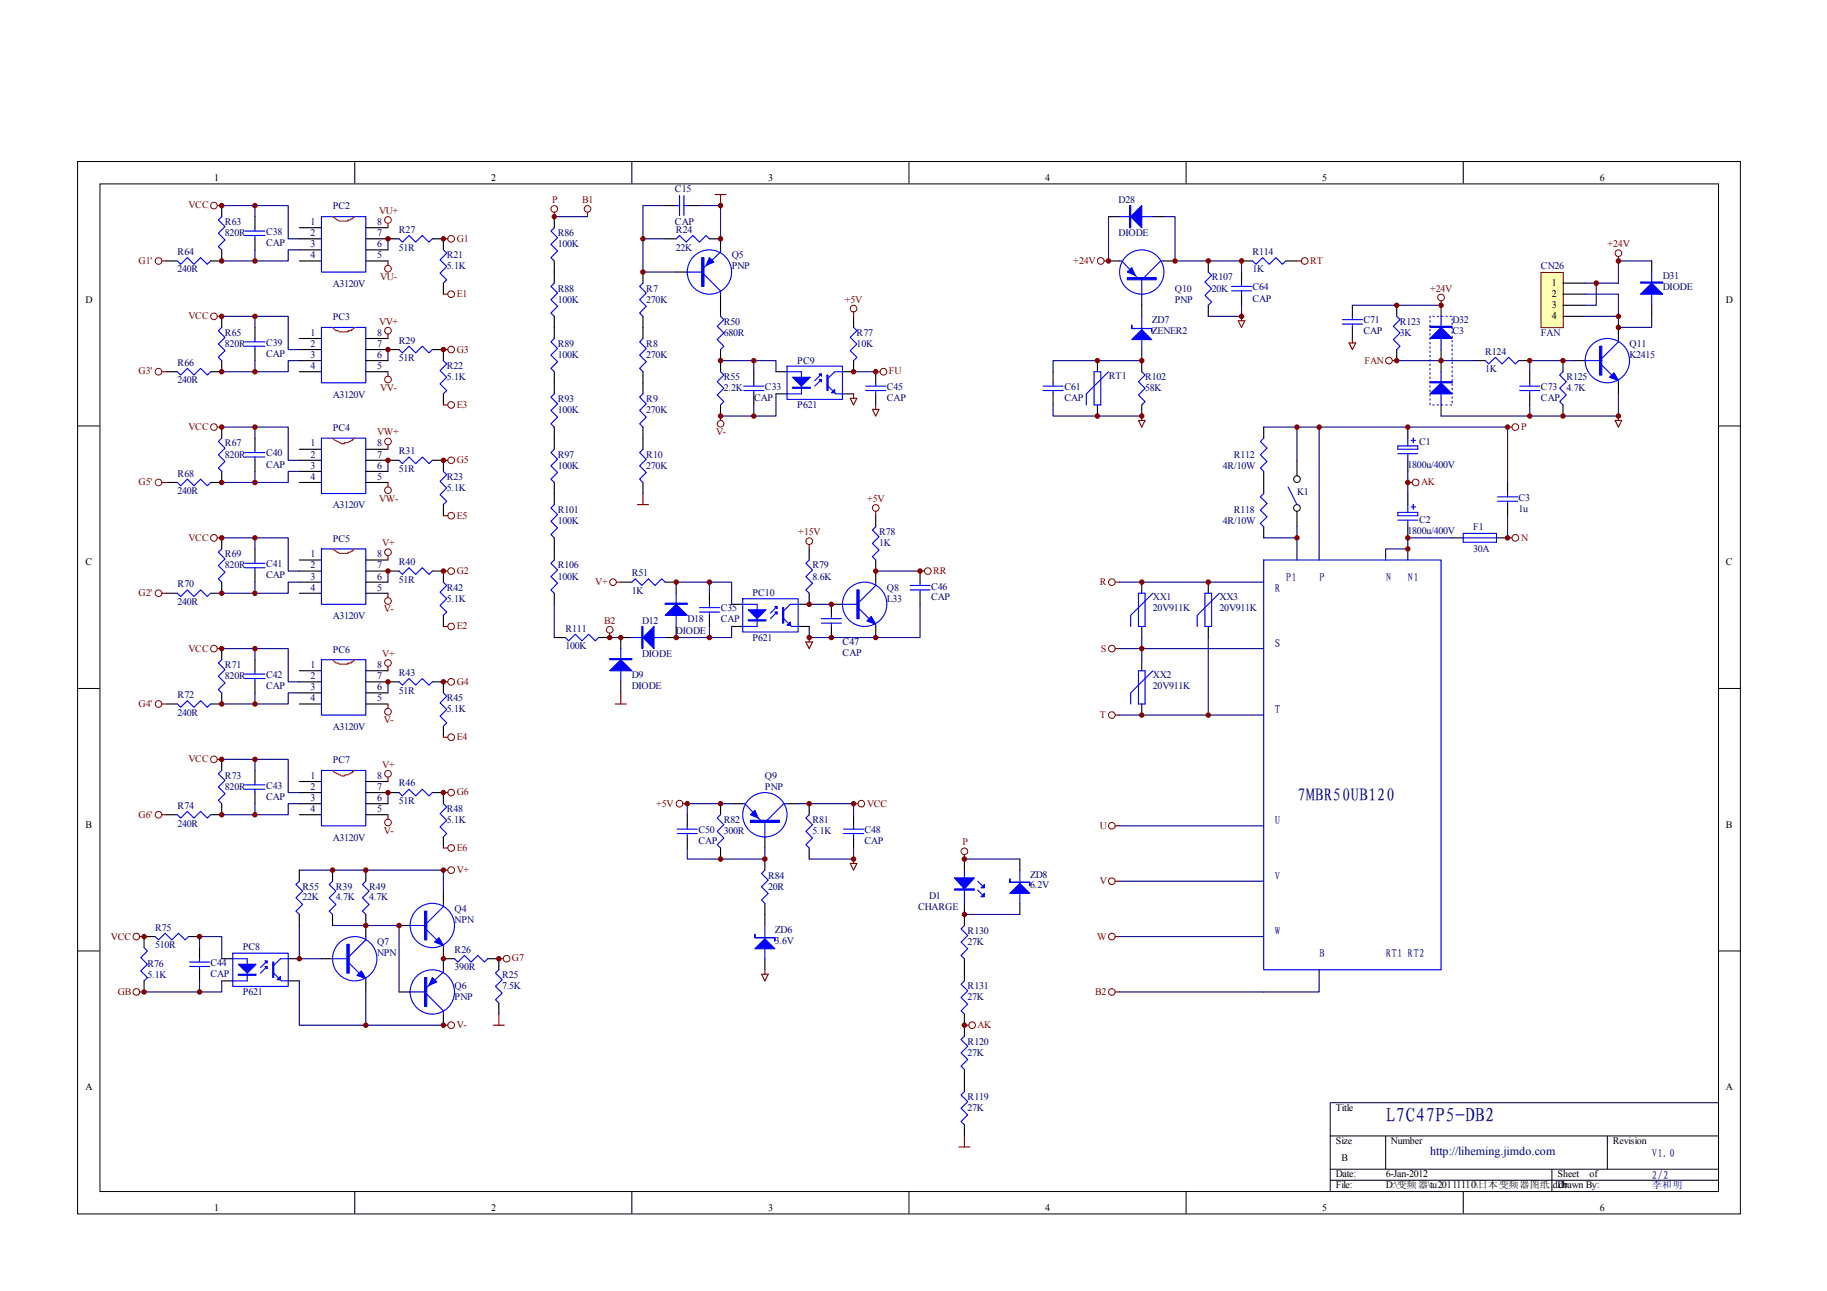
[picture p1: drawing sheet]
<svg xmlns="http://www.w3.org/2000/svg" width="297mm" height="210mm" viewBox="0 0 297 210" stroke-linecap="round" stroke-linejoin="round" font-family="sans-serif">
<g fill="none" stroke="#000" stroke-width=".16">
<path d="M12.6 26.3h270.4v171.1h-270.4zM16.3 29.9h263.1v163.8h-263.1zM57.7 26.2v3.6M102.7 26.2v3.6M147.8 26.2v3.6M192.8 26.2v3.6M237.9 26.2v3.6M12.6 69.3h3.6M279.3 69.3h3.7M12.6 111.9h3.6M279.3 111.9h3.7M12.6 154.6h3.6"/>
<path d="M279.3 154.6h3.7M279.3 179.3h-63v14.4M57.7 193.7v3.6M102.7 193.7v3.6M147.8 193.7v3.6M192.8 193.7v3.6M216.3 184.7h63M216.3 190.1h63M216.3 191.9h63M225.3 184.7v5.4M237.9 193.7v3.6M252.3 190.1v3.6"/>
<path d="M261.3 184.7v5.4"/>
</g>
<g fill="none" stroke="#00f" stroke-width=".18">
<path d="M36 35.2l-.5 .6 1.1 1-1.1 1.1 1.1 1.1-1.1 1.1 .5 .5M39.8 37.6h3.3M39.8 38.3h3.3M41.4 37v.6M41.4 38.3v.5M52.3 35.2h7.2v9h-7.2zM64.9 38.8l.5 .6 1.1-1.1 1.1 1.1 1.1-1.1 1 1.1 .6-.6M109.9 38.8l.6-.5 1.1 1.1 1-1.1 1.1 1.1 1.1-1.1 .5 .5M109.9 33.4h.6M110.5 31.8v3.2M111.2 33.4h.5M111.2 31.8v3.2"/>
<path d="M182 35.2h5.4M28.8 42.4l.6 .6 1.1-1.1 1 1.1 1.1-1.1 1.1 1.1 .5-.6M36 53.2l-.5 .6 1.1 1.1-1.1 1 1.1 1.1-1.1 1.1 .5 .5M39.8 55.6h3.3M39.8 56.3h3.3M41.4 55v.6M41.4 56.3v.5M52.3 53.2h7.2v9h-7.2zM64.9 56.8l.5 .6 1.1-1.1 1.1 1.1 1.1-1.1 1 1.1 .6-.6M72.1 40.6l.5 .6-1.1 1 1.1 1.1-1.1 1.1 1.1 1.1-.5 .5M72.1 58.6l.5 .6-1.1 1.1 1.1 1-1.1 1.1 1.1 1.1-.5 .5M104.5 46l-.5 .6 1.1 1-1.1 1.1 1.1 1.1-1.1 1.1 .5 .5"/>
<path d="M104.5 55l-.5 .6 1.1 1.1-1.1 1 1.1 1.1-1.1 1.1 .5 .5M111.6 44.2h2.5M114.4 44.6l2.7 2.7v.5M117.1 40.6v.4l-2.7 2.5M117.1 51.4l.6 .6-1.1 1.1 1.1 1-1.1 1.1 1.1 1.1-.6 .5M128 59.5h9v5.4h-9zM138.8 53.2l.5 .6-1.1 1.1 1.1 1-1.1 1.1 1.1 1.1-.5 .5M182 42.4h.4l2.5 2.7M185.6 45.5v2.5M185.6 51.4v5.4M189.2 42.4h-.5l-2.7 2.7M196.4 44.2l.6 .6-1.1 1.1 1.1 1-1.1 1.1 1.1 1.1-.6 .5"/>
<path d="M200.2 46.6h3.3M200.2 47.3h3.3M201.9 46v.6M201.9 47.3v.5M203.7 42.4l.5 .6 1.1-1.1 1.1 1.1 1-1.1 1.1 1.1 .6-.6M257.7 58.6h2.7M260.4 59.4l1.6 1.6M263.1 55v.6l-2.7 2.7M28.8 60.4l.6 .6 1.1-1.1 1 1.1 1.1-1.1 1.1 1.1 .5-.6M28.8 78.4l.6 .6 1.1-1.1 1 1.1 1.1-1.1 1.1 1.1 .5-.6M36 71.2l-.5 .6 1.1 1.1-1.1 1 1.1 1.1-1.1 1.1 .5 .5M39.8 73.6h3.3"/>
<path d="M39.8 74.3h3.3M41.4 73v.6M41.4 74.3v.5M52.3 71.2h7.2v9h-7.2zM64.9 74.8l.5 .6 1.1-1.1 1.1 1.1 1.1-1.1 1 1.1 .6-.6M72.1 76.6l.5 .6-1.1 1.1 1.1 1-1.1 1.1 1.1 1.1-.5 .5M104.5 64l-.5 .6 1.1 1.1-1.1 1 1.1 1.1-1.1 1.1 .5 .5M104.5 73l-.5 .6 1.1 1.1-1.1 1 1.1 1.1-1.1 1.1 .5 .5M117.1 60.4l.6 .6-1.1 1.1 1.1 1-1.1 1.1 1.1 1.1-.6 .5M120.9 62.8h3.3M120.9 63.5h3.3M122.6 62.2v.6"/>
<path d="M122.6 63.5v.5M128 60.4h2.3v3.6h-2.3M133.5 61.7l-1 1.1M133.5 60.8l-1 1.1M134.6 62.8l1.3 1.2h1.1M137 60.4h-1.3l-1.1 1.1M140.8 62.8h3.2M140.8 63.5h3.2M142.4 62.2v.6M142.4 63.5v.5M169.6 62.8h3.2M169.6 63.5h3.2"/>
<path d="M171.2 62.2v.6M171.2 63.5v.5M177.9 60.4h1.1v5.4h-1.1zM180.2 60.4l-3.6 3.6v1.8M185.6 60.4l.6 .6-1.1 1.1 1.1 1-1.1 1.1 1.1 1.1-.6 .5M263.1 61.9v.3M28.8 96.5l.6 .5 1.1-1.1 1 1.1 1.1-1.1 1.1 1.1 .5-.5M36 89.2l-.5 .6 1.1 1.1-1.1 1.1 1.1 1-1.1 1.1 .5 .6M39.8 91.6h3.3M39.8 92.3h3.3M41.4 91.1v.5M41.4 92.3v.6"/>
<path d="M52.3 89.2h7.2v9.1h-7.2zM64.9 92.9l.5 .5 1.1-1.1 1.1 1.1 1.1-1.1 1 1.1 .6-.5M72.1 94.7l.5 .5-1.1 1.1 1.1 1.1-1.1 1 1.1 1.1-.5 .6M102.7 94.7l.6-.6 1.1 1.1 1-1.1 1.1 1.1 1.1-1.1 .5 .6M109.9 96.5v5.4M113.7 98.8h3.3M113.7 99.5h3.3M115.3 98.3v.5M115.3 99.5v.6M120.8 97.4h9v5.4h-9zM120.8 98.3h2.3v3.6h-2.3M126.3 99.5l-1 1.1"/>
<path d="M126.3 98.6l-1 1.1M129.8 98.3h-1.3l-1.1 1M131.6 91.1l-.6 .5 1.1 1.1-1.1 1.1 1.1 1-1.1 1.1 .6 .6M137 98.3h2.7M139.7 99l1.6 1.6M142.4 85.6l-.6 .6 1.1 1.1-1.1 1 1.1 1.1-1.1 1.1 .6 .6M142.4 94.7v.5l-2.7 2.7M148 95.2h3.2M148 95.9h3.2M149.6 94.7v.5M149.6 95.9v.6M28.8 114.5l.6 .5 1.1-1.1 1 1.1 1.1-1.1 1.1 1.1 .5-.5"/>
<path d="M36 107.3l-.5 .5 1.1 1.1-1.1 1.1 1.1 1-1.1 1.1 .5 .6M39.8 109.6h3.3M39.8 110.3h3.3M41.4 109.1v.5M41.4 110.3v.6M52.3 107.3h7.2v9h-7.2zM64.9 110.9l.5 .5 1.1-1.1 1.1 1.1 1.1-1.1 1 1.1 .6-.5M72.1 112.7l.5 .5-1.1 1.1 1.1 1.1-1.1 1 1.1 1.1-.5 .6M100.9 105.5v5.4M102.7 103.7h5.4M127.4 100.6l1.3 1.3h1.1M133.5 100.6h3.3"/>
<path d="M133.5 101.3h3.3M135.2 100.1v.5M135.2 101.3v.6M142.4 101.5v.4M28.8 132.5l.6 .5 1.1-1.1 1 1.1 1.1-1.1 1.1 1.1 .5-.5M36 125.3l-.5 .5 1.1 1.1-1.1 1.1 1.1 1-1.1 1.1 .5 .6M39.8 127.6h3.3M39.8 128.3h3.3M41.4 127.1v.5M41.4 128.3v.6M52.3 125.3h7.2v9h-7.2zM64.9 128.9l.5 .5 1.1-1.1 1.1 1.1 1.1-1.1 1 1.1 .6-.5"/>
<path d="M72.1 130.7l.5 .5-1.1 1.1 1.1 1.1-1.1 1 1.1 1.1-.5 .6M110.1 134.8h3.3M110.1 135.5h3.3M111.7 134.3v.5M111.7 135.5v.6M117.1 132.5l-.5 .5 1.1 1.1-1.1 1.1 1.1 1.1-1.1 1 .5 .6M120.8 130.7h.3l2.5 2.7M124.4 133.7v2.6M128 130.7h-.6l-2.7 2.7M131.6 132.5l-.6 .5 1.1 1.1-1.1 1.1 1.1 1.1-1.1 1 .6 .6M137.1 134.8h3.3M137.1 135.5h3.3"/>
<path d="M138.8 134.3v.5M138.8 135.5v.6M23.4 154.1l.6 .5-1.1 1.1 1.1 1.1-1.1 1.1 1.1 1-.6 .6M25.2 152.3l.6 .5 1.1-1.1 1 1.1 1.1-1.1 1.1 1.1 .5-.5M30.8 156.4h3.3M30.8 157.1h3.3M32.4 155.9v.5M32.4 157.1v.6M37.8 155h9.1v5.4h-9.1zM37.8 155.9h2.4v3.6h-2.4M43.4 157.1l-1 1.1M43.4 156.2l-1 1.1"/>
<path d="M44.5 158.2l1.3 1.3h1.1M46.9 155.9h-1.3l-1.1 1.1M48.7 143.3l-.6 .5 1.1 1.1-1.1 1.1 1.1 1.1-1.1 1 .6 .6M54.1 143.3l-.6 .5 1.1 1.1-1.1 1.1 1.1 1.1-1.1 1 .6 .6M54.1 155.9h2.7M56.8 156.6l1.6 1.6M59.5 143.3l-.6 .5 1.1 1.1-1.1 1.1 1.1 1.1-1.1 1 .6 .6M59.5 152.3v.5l-2.7 2.7M59.5 159.1v.4M66.7 150.5h2.7M69.4 151.2l1.6 1.6M72.1 146.9v.5l-2.7 2.7"/>
<path d="M72.1 157.7v.3l-2.7 2.6M72.1 153.7v.4M73.9 155.9l.5 .5 1.1-1.1 1.1 1.1 1.1-1.1 1.1 1.1 .5-.5M81.1 157.7l-.5 .5 1 1.1-1 1.1 1 1.1-1 1 .5 .6M124.4 141.5l-.6 .5 1.1 1.1-1.1 1.1 1.1 1.1-1.1 1 .6 .6M124.4 150.5v5.4M156.8 159.5l-.5 .5 1 1.1-1 1.1 1 1.1-1 1 .5 .6M156.8 150.5l-.5 .5 1 1.1-1 1.1 1 1.1-1 1 .5 .6M156.8 141.5v5.4M159 144.7l.7 .7M159 143.3l.7 .7M165.8 141.5v5.4"/>
<path d="M66.5 161.3h2.5M69.4 161.6l2.7 2.7v.6"/>
<circle cx="115.3" cy="44.2" r="3.6"/>
<circle cx="185.6" cy="44.2" r="3.6"/>
<circle cx="261.3" cy="58.6" r="3.6"/>
<circle cx="140.6" cy="98.3" r="3.6"/>
<circle cx="124.4" cy="132.5" r="3.6"/>
<circle cx="57.7" cy="155.9" r="3.6"/>
<circle cx="70.3" cy="150.5" r="3.6"/>
<circle cx="70.3" cy="161.3" r="3.6"/>
</g>
<g fill="none" stroke="#000" stroke-width=".18">
<path d="M36 33.4v1.8M41.4 35.2v1.8M41.4 38.8v1.8M48.7 37h3.6M48.7 38.8h3.6M59.5 37h3.6M59.5 38.8h5.4M70.3 38.8h1.8v1.8M108.1 38.8h1.8M108.1 33.4h1.8M111.7 33.4h1.8M115.3 38.8h1.8v1.8"/>
<path d="M180.2 35.2h1.8M187.4 35.2h1.8M27 42.4h1.8M36 40.6v1.8h-1.8M36 51.4v1.8M36 58.6v1.8h-1.8M41.4 53.2v1.8M41.4 56.8v1.8M48.7 40.6h3.6M48.7 42.4h3.6M48.7 55h3.6M48.7 56.8h3.6"/>
<path d="M48.7 58.6h3.6M59.5 40.6h3.6M59.5 42.4h3.6M59.5 55h3.6M59.5 56.8h5.4M59.5 58.6h3.6M70.3 56.8h1.8v1.8M72.1 46v1.8M104.5 44.2v1.8M104.5 51.4v3.6M109.9 44.2h1.8M117.1 47.8v3.6"/>
<path d="M117.1 56.8v3.6M138.8 58.6v1.8h-1.8M138.8 51.4v1.8M178.4 58.6v1.8M180.2 42.4h1.8M185.6 47.8v3.6M185.6 56.8v3.6M189.2 42.4h1.8M196.4 42.4v1.8M196.4 49.6v1.8M201.9 42.4h1.8M201.9 44.2v1.8"/>
<path d="M201.9 47.8v1.8M209.1 42.4h1.8M255.9 58.6h1.8M263.1 53.2v1.8M27 60.4h1.8M27 78.4h1.8M36 69.4v1.8M36 76.6v1.8h-1.8M41.4 71.2v1.8M41.4 74.8v1.8M48.7 60.4h3.6M48.7 73h3.6"/>
<path d="M48.7 74.8h3.6M48.7 76.6h3.6M48.7 78.4h3.6M59.5 60.4h3.6M59.5 73h3.6M59.5 74.8h5.4M59.5 76.6h3.6M59.5 78.4h3.6M70.3 74.8h1.8v1.8M72.1 64v1.8M104.5 60.4v3.6M104.5 69.4v3.6"/>
<path d="M104.5 78.4v1.8M117.1 65.8v1.8M122.6 60.4v1.8M122.6 64v1.8M126.2 60.4h1.8M126.2 64h1.8M137 64h1.8M142.4 60.4v1.8M142.4 64v1.8M171.2 60.4v1.8M171.2 64v1.8M178.4 65.8v1.8"/>
<path d="M185.6 65.8v1.8M263.1 62.2v1.8M27 96.5h1.8M36 87.4v1.8M36 94.7v1.8h-1.8M41.4 89.2v1.9M41.4 92.9v1.8M48.7 91.1h3.6M48.7 92.9h3.6M48.7 94.7h3.6M48.7 96.5h3.6M59.5 91.1h3.6"/>
<path d="M59.5 92.9h5.4M59.5 94.7h3.6M59.5 96.5h3.6M70.3 92.9h1.8v1.8M72.1 82v1.8M100.9 94.7h1.8M108.1 94.7h1.8v1.8M115.3 96.5v1.8M118.9 98.3h1.9M131.6 96.5v1.8h-1.8M131.6 89.2v1.9M137 98.3h-1.8v1.8"/>
<path d="M142.4 83.8v1.8M142.4 91.1v3.6M149.6 92.9v1.8M149.6 96.5v1.8M27 114.5h1.8M36 105.5v1.8M36 112.7v1.8h-1.8M41.4 107.3v1.8M41.4 110.9v1.8M48.7 109.1h3.6M48.7 110.9h3.6M48.7 112.7h3.6"/>
<path d="M48.7 114.5h3.6M59.5 109.1h3.6M59.5 110.9h5.4M59.5 112.7h3.6M59.5 114.5h3.6M70.3 110.9h1.8v1.8M72.1 100.1v1.8M72.1 118.1v1.8M100.9 110.9v1.8M102.7 103.7h-1.8v1.8M109.9 101.9v1.8h-1.8M115.3 100.1v1.8"/>
<path d="M118.9 101.9h1.9M129.8 101.9h1.8M135.2 101.9v1.8M142.4 101.9v1.8M27 132.5h1.8M36 123.5v1.8M36 130.7v1.8h-1.8M41.4 125.3v1.8M41.4 128.9v1.8M48.7 127.1h3.6M48.7 128.9h3.6M48.7 130.7h3.6"/>
<path d="M48.7 132.5h3.6M59.5 127.1h3.6M59.5 128.9h5.4M59.5 130.7h3.6M59.5 132.5h3.6M70.3 128.9h1.8v1.8M72.1 136.1v1.8M111.7 132.5v1.8M111.7 136.1v1.8M117.1 130.7v1.8M117.1 137.9v1.8M118.9 130.7h1.9"/>
<path d="M124.4 136.1v1.8M124.4 139.7v1.8M128 130.7h1.8M131.6 130.7v1.8M131.6 137.9v1.8M138.8 132.5v1.8M138.8 136.1v1.8M156.8 139.7v1.8M165.8 139.7v1.8M23.4 159.5v1.8M25.2 152.3h-1.8v1.8M30.6 152.3h1.8"/>
<path d="M32.4 154.1v1.8M32.4 157.7v1.8M36 155.9h1.8M36 159.5h1.8M46.9 155.9h1.8M46.9 159.5h1.8M48.7 141.5v1.8M48.7 148.7v1.8M52.3 155.9h1.8M54.1 141.5v1.8M54.1 148.7v1.8M59.5 141.5v1.8"/>
<path d="M59.5 148.7v3.6M59.5 159.5v1.8M64.9 150.5h1.8M72.1 145.1v1.8M72.1 154.1v3.6M72.1 155.9h1.8M79.3 155.9h1.8v1.8M124.4 146.9v3.6M124.4 155.9v1.8M156.8 146.9v3.6M156.8 155.9v3.6M165.8 146.9v1.8"/>
<path d="M64.9 161.3h1.8M72.1 164.9v1.8M81.1 163.1v1.8M156.8 164.9v1.8"/>
</g>
<path d="M54.1 35.2l.5 .4a1.85 1.85 0 0 0 1.6 .3h.4v-.1h.3l.8-.6M54.1 53.2a2.07 2.07 0 0 0 1.6 .8h.9v-.2h.5v-.2h.2l.4-.4M54.1 71.2l.3 .4 .6 .2 .5 .3h.5v-.1h.6l.2-.2 .5-.2v-.2h.2v-.2h.2M54.1 89.2l.5 .4a1.85 1.85 0 0 0 1.6 .4h.4v-.2h.3l.4-.2v-.2h.2v-.2h.2M54.1 107.3a2.07 2.07 0 0 0 1.6 .7h.9v-.2h.5v-.2h.2l.4-.3M54.1 125.3l.3 .3 1.1 .6h.5v-.2h.6l.7-.4v-.2h.2v-.1h.2" fill="none" stroke="#f00" stroke-width=".18"/>
<g fill="none" stroke="#800000" stroke-width=".16">
<circle cx="34.8" cy="33.4" r=".54"/>
<circle cx="63.1" cy="35.8" r=".54"/>
<circle cx="73.4" cy="38.8" r=".54"/>
<circle cx="25.8" cy="42.4" r=".54"/>
<circle cx="34.8" cy="51.4" r=".54"/>
<circle cx="63.1" cy="53.8" r=".54"/>
<circle cx="63.1" cy="43.7" r=".54"/>
<circle cx="73.4" cy="56.8" r=".54"/>
<circle cx="73.4" cy="47.8" r=".54"/>
<circle cx="138.8" cy="50.2" r=".54"/>
<circle cx="179" cy="42.4" r=".54"/>
<circle cx="212.1" cy="42.4" r=".54"/>
<circle cx="25.8" cy="60.4" r=".54"/>
<circle cx="25.8" cy="78.4" r=".54"/>
<circle cx="34.8" cy="69.4" r=".54"/>
<circle cx="63.1" cy="71.8" r=".54"/>
<circle cx="63.1" cy="61.7" r=".54"/>
<circle cx="63.1" cy="79.7" r=".54"/>
<circle cx="73.4" cy="65.8" r=".54"/>
<circle cx="73.4" cy="74.8" r=".54"/>
<circle cx="117.1" cy="68.9" r=".54"/>
<circle cx="143.6" cy="60.4" r=".54"/>
<circle cx="25.8" cy="96.5" r=".54"/>
<circle cx="34.8" cy="87.4" r=".54"/>
<circle cx="63.1" cy="89.8" r=".54"/>
<circle cx="63.1" cy="97.7" r=".54"/>
<circle cx="73.4" cy="83.8" r=".54"/>
<circle cx="73.4" cy="92.9" r=".54"/>
<circle cx="99.7" cy="94.7" r=".54"/>
<circle cx="131.6" cy="88" r=".54"/>
<circle cx="142.4" cy="82.6" r=".54"/>
<circle cx="150.8" cy="92.9" r=".54"/>
<circle cx="25.8" cy="114.5" r=".54"/>
<circle cx="34.8" cy="105.5" r=".54"/>
<circle cx="63.1" cy="107.8" r=".54"/>
<circle cx="63.1" cy="115.7" r=".54"/>
<circle cx="73.4" cy="119.9" r=".54"/>
<circle cx="73.4" cy="110.9" r=".54"/>
<circle cx="73.4" cy="101.9" r=".54"/>
<circle cx="99.1" cy="102.4" r=".54"/>
<circle cx="25.8" cy="132.5" r=".54"/>
<circle cx="34.8" cy="123.5" r=".54"/>
<circle cx="63.1" cy="125.8" r=".54"/>
<circle cx="63.1" cy="133.7" r=".54"/>
<circle cx="73.4" cy="128.9" r=".54"/>
<circle cx="73.4" cy="137.9" r=".54"/>
<circle cx="110.5" cy="130.7" r=".54"/>
<circle cx="140" cy="130.7" r=".54"/>
<circle cx="156.8" cy="138.4" r=".54"/>
<circle cx="22.2" cy="152.3" r=".54"/>
<circle cx="73.4" cy="141.5" r=".54"/>
<circle cx="82.4" cy="155.9" r=".54"/>
<circle cx="22.2" cy="161.3" r=".54"/>
<circle cx="73.4" cy="166.7" r=".54"/>
</g>
<g fill="none" stroke="#800000" stroke-width=".18">
<path d="M35.3 33.4h.7M63.1 36.3v.7M72.1 38.8h.7M116.2 31.6h1.8M117.1 31.6v1.8M26.3 42.4h.7M35.3 51.4h.7M63.1 42.4v.8M63.1 54.3v.7M72.1 47.8h.7M72.1 56.8h.7M138.8 50.7v.7"/>
<path d="M179.5 42.4h.7M210.9 42.4h.7M26.3 60.4h.7M26.3 78.4h.7M35.3 69.4h.7M63.1 60.4v.8M63.1 72.3v.7M63.1 78.4v.8M72.1 65.8h.7M72.1 74.8h.7M117.1 67.6v.8M138.2 64.8h1.1l-.5 1z"/>
<path d="M138.8 64v.8M141.8 66.6h1.1l-.5 1zM142.4 60.4h.7M142.4 65.8v.8M26.3 96.5h.7M35.3 87.4h.7M63.1 90.3v.8M63.1 96.5v.7M72.1 83.8h.7M72.1 92.9h.7M100.2 94.7h.7M103.6 82h1.8"/>
<path d="M104.5 80.2v1.8M131.6 88.5v.7M142.4 83.1v.7M149.6 92.9h.7M26.3 114.5h.7M35.3 105.5h.7M63.1 108.3v.8M63.1 114.5v.7M72.1 101.9h.7M72.1 110.9h.7M72.1 119.9h.7M99.1 102.9v.8"/>
<path d="M100 114.5h1.8M100.9 112.7v1.8M131 104.4h1.1l-.5 1.1zM131.6 103.7v.7M26.3 132.5h.7M35.3 123.5h.7M63.1 126.3v.8M63.1 132.5v.7M72.1 128.9h.7M72.1 137.9h.7M111 130.7h.7M138.8 139.7v.7"/>
<path d="M138.8 130.7h.7M156.8 139v.7M22.7 152.3h.7M72.1 141.5h.7M81.1 155.9h.7M123.8 158.4h1.1l-.5 1.1zM124.4 157.7v.7M138.2 140.4h1.1l-.5 1.1zM22.7 161.3h.7M72.1 166.7h.7M80.2 166.7h1.8M81.1 164.9v1.8"/>
<path d="M155.9 186.5h1.8M156.8 184.7v1.8"/>
</g>
<g fill="none" stroke="#000080" stroke-width=".18">
<path d="M36 33.4h10.9v5.4h1.8M41.4 33.4v1.8M63.1 38.8v1.8M108.1 38.8h-3.6v5.4h5.4M108.1 33.4h-3.6v5.4M113.5 33.4h3.6v5.4M180.2 35.2v7.2M189.2 35.2h1.8v7.2h10.9v1.8M36 51.4h10.9v5.4h1.8M41.4 40.6v1.8M41.4 51.4v1.8M41.4 58.6v1.8"/>
<path d="M48.7 40.6h-1.8v1.8h-10.9M48.7 58.6h-1.8v1.8h-10.9M63.1 56.8v1.8M117.1 58.6h9.1v1.8M122.6 58.6v1.8M185.6 58.6h-14.4v1.8M201.9 49.6v1.8h-5.5M36 69.4h10.9v5.4h1.8M41.4 69.4v1.8M41.4 76.6v1.8M48.7 76.6h-1.8v1.8h-10.9M63.1 74.8v1.8"/>
<path d="M122.6 65.8v1.8M126.2 64v3.6h-9.1M138.8 60.4h3.6M171.2 65.8v1.8h14.4M36 87.4h10.9v5.5h1.8M41.4 87.4v1.8M41.4 94.7v1.8M48.7 94.7h-1.8v1.8h-10.9M63.1 92.9v1.8M109.9 94.7h9v3.6M115.3 94.7v1.8M131.6 98.3h3.6"/>
<path d="M142.4 92.9h7.2M149.6 98.3v5.4h-18v-1.8M36 105.5h10.9v5.4h1.8M41.4 105.5v1.8M41.4 112.7v1.8M48.7 112.7h-1.8v1.8h-10.9M63.1 110.9v1.8M115.3 101.9v1.8M118.9 101.9v1.8h-9M36 123.5h10.9v5.4h1.8M41.4 123.5v1.8M41.4 130.7v1.8"/>
<path d="M48.7 130.7h-1.8v1.8h-10.9M63.1 128.9v1.8M111.7 137.9v1.8h12.7v-1.8M118.9 130.7h-7.2v1.8M129.8 130.7h9v1.8M138.8 137.9v1.8h-7.2M156.8 139.7h9M32.4 154.1v-1.8h3.6v3.6M32.4 159.5v1.8M36 159.5v1.8h-12.6M48.7 159.5v7.2h23.4M48.7 150.5v5.4h3.6"/>
<path d="M48.7 141.5h23.4v3.6M54.1 150.5h10.8v10.8M156.8 148.7h9M59.5 161.3v5.4"/>
</g>
<g fill="#800000" stroke="#800000" stroke-width=".16">
<circle cx="36" cy="33.4" r=".36"/>
<circle cx="36" cy="42.4" r=".36"/>
<circle cx="41.4" cy="42.4" r=".36"/>
<circle cx="41.4" cy="33.4" r=".36"/>
<circle cx="72.1" cy="38.8" r=".36"/>
<circle cx="63.1" cy="38.8" r=".36"/>
<circle cx="63.1" cy="56.8" r=".36"/>
<circle cx="36" cy="60.4" r=".36"/>
<circle cx="36" cy="51.4" r=".36"/>
<circle cx="41.4" cy="60.4" r=".36"/>
<circle cx="41.4" cy="51.4" r=".36"/>
<circle cx="63.1" cy="74.8" r=".36"/>
<circle cx="36" cy="78.4" r=".36"/>
<circle cx="36" cy="69.4" r=".36"/>
<circle cx="41.4" cy="78.4" r=".36"/>
<circle cx="41.4" cy="69.4" r=".36"/>
<circle cx="63.1" cy="92.9" r=".36"/>
<circle cx="36" cy="96.5" r=".36"/>
<circle cx="36" cy="87.4" r=".36"/>
<circle cx="41.4" cy="96.5" r=".36"/>
<circle cx="41.4" cy="87.4" r=".36"/>
<circle cx="63.1" cy="110.9" r=".36"/>
<circle cx="36" cy="114.5" r=".36"/>
<circle cx="36" cy="105.5" r=".36"/>
<circle cx="41.4" cy="114.5" r=".36"/>
<circle cx="41.4" cy="105.5" r=".36"/>
<circle cx="63.1" cy="128.9" r=".36"/>
<circle cx="36" cy="132.5" r=".36"/>
<circle cx="36" cy="123.5" r=".36"/>
<circle cx="41.4" cy="132.5" r=".36"/>
<circle cx="41.4" cy="123.5" r=".36"/>
<circle cx="32.4" cy="161.3" r=".36"/>
<circle cx="72.1" cy="166.7" r=".36"/>
<circle cx="59.5" cy="166.7" r=".36"/>
<circle cx="64.9" cy="150.5" r=".36"/>
<circle cx="72.1" cy="141.5" r=".36"/>
<circle cx="48.7" cy="155.9" r=".36"/>
<circle cx="23.4" cy="161.3" r=".36"/>
<circle cx="32.4" cy="152.3" r=".36"/>
<circle cx="23.4" cy="152.3" r=".36"/>
<circle cx="54.1" cy="141.5" r=".36"/>
<circle cx="59.5" cy="150.5" r=".36"/>
<circle cx="59.5" cy="141.5" r=".36"/>
<circle cx="72.1" cy="155.9" r=".36"/>
<circle cx="81.1" cy="155.9" r=".36"/>
<circle cx="72.1" cy="56.8" r=".36"/>
<circle cx="72.1" cy="74.8" r=".36"/>
<circle cx="72.1" cy="92.9" r=".36"/>
<circle cx="72.1" cy="110.9" r=".36"/>
<circle cx="72.1" cy="128.9" r=".36"/>
<circle cx="104.5" cy="44.2" r=".36"/>
<circle cx="104.5" cy="38.8" r=".36"/>
<circle cx="117.1" cy="38.8" r=".36"/>
<circle cx="117.1" cy="58.6" r=".36"/>
<circle cx="122.6" cy="67.6" r=".36"/>
<circle cx="122.6" cy="58.6" r=".36"/>
<circle cx="117.1" cy="33.4" r=".36"/>
<circle cx="142.4" cy="60.4" r=".36"/>
<circle cx="117.1" cy="67.6" r=".36"/>
<circle cx="109.9" cy="94.6" r=".36"/>
<circle cx="109.9" cy="103.7" r=".36"/>
<circle cx="115.3" cy="103.7" r=".36"/>
<circle cx="115.3" cy="94.7" r=".36"/>
<circle cx="135.2" cy="98.3" r=".36"/>
<circle cx="149.6" cy="92.9" r=".36"/>
<circle cx="131.6" cy="103.7" r=".36"/>
<circle cx="142.4" cy="103.7" r=".36"/>
<circle cx="135.2" cy="103.7" r=".36"/>
<circle cx="111.7" cy="130.7" r=".36"/>
<circle cx="138.8" cy="130.7" r=".36"/>
<circle cx="138.8" cy="139.7" r=".36"/>
<circle cx="178.4" cy="58.6" r=".36"/>
<circle cx="178.4" cy="67.6" r=".36"/>
<circle cx="180.2" cy="42.4" r=".36"/>
<circle cx="191" cy="42.4" r=".36"/>
</g>
<g fill="#00f" stroke="#00f" stroke-width=".18">
<path d="M38.7 156.8h2.9l-1.4 1.4z"/>
<path d="M43.1 156.2h.3v.4z"/>
<path d="M43.1 157.1h.3v.4z"/>
<path d="M45.1 159.3l.5-.5v.5z"/>
<path d="M58 158.6l.8-.7 .7 1.2z"/>
<path d="M70.6 153.2l.8-.7 .7 1.2z"/>
<path d="M70.3 158.9l.7 .8-1.3 .5z"/>
<path d="M115.3 41.9l.8 .7-1.3 .6z"/>
<path d="M128.9 61.3h2.8l-1.4 1.5z"/>
<path d="M133.2 60.8h.3v.4z"/>
<path d="M133.2 61.7h.3v.4z"/>
<path d="M135.7 63.3v.6h-.5z"/>
<path d="M121.7 99.2h2.8l-1.4 1.4z"/>
<path d="M126 98.6h.3v.4z"/>
<path d="M126 99.5h.3v.4z"/>
<path d="M128.5 101.1v.6h-.5z"/>
<path d="M140.9 101l.8-.8 .7 1.3z"/>
<path d="M104.5 103.7l1.8-1.8v3.6z"/>
<path d="M99.1 109.1l1.8-1.8 1.8 1.8z"/>
<path d="M108.1 100.1l1.8-1.8 1.8 1.8z"/>
<path d="M122 132.5l.7-.7 .6 1.2z"/>
<path d="M124.4 152.6l1.6 1.7h-3.3z"/>
<path d="M164.2 145.3l1.6-1.7 1.6 1.7z"/>
<path d="M155.2 142.7h3.2l-1.6 1.8z"/>
<path d="M159.5 145.8l.5-.5v.5z"/>
<path d="M159.5 144.4l.5-.6v.6z"/>
<path d="M184 43.5l.6 1.3-1.3-.6z"/>
<path d="M184 55.2l1.6-1.6 1.7 1.6z"/>
<path d="M183.8 35.2l1.8-1.8v3.6z"/>
<path d="M261.7 61.3l.7-.7 .7 1.3z"/>
<path d="M38.7 158.4h2.9v.2h-2.9z" fill-rule="evenodd"/>
<path d="M44.3 156.4h.2v2.5h-.2z" fill-rule="evenodd"/>
<path d="M56.4 153.5h.4v4.7h-.4z" fill-rule="evenodd"/>
<path d="M69 148.1h.4v4.7h-.4z" fill-rule="evenodd"/>
<path d="M69 158.9h.4v4.7h-.4z" fill-rule="evenodd"/>
<path d="M114.1 41.9h.3v4.7h-.3z" fill-rule="evenodd"/>
<path d="M128.9 63h2.8v.1h-2.8z" fill-rule="evenodd"/>
<path d="M134.4 61h.2v2.5h-.2z" fill-rule="evenodd"/>
<path d="M121.7 100.8h2.8v.2h-2.8z" fill-rule="evenodd"/>
<path d="M127.2 98.8h.2v2.5h-.2z" fill-rule="evenodd"/>
<path d="M139.3 95.9h.4v4.7h-.4z" fill-rule="evenodd"/>
<path d="M104.4 101.9h.1v3.6h-.1z" fill-rule="evenodd"/>
<path d="M99.1 107.1h3.6v.2h-3.6z" fill-rule="evenodd"/>
<path d="M108.1 98.1h3.6v.2h-3.6z" fill-rule="evenodd"/>
<path d="M122 133.4h4.7v.3h-4.7z" fill-rule="evenodd"/>
<path d="M122.7 151.9v.6h3.3v.5v-.5h-3.3z" fill-rule="evenodd"/>
<path d="M164.2 142.9v.6h3.2v.5v-.5h-3.2z" fill-rule="evenodd"/>
<path d="M155.2 144.5h3.2v.2h-3.2z" fill-rule="evenodd"/>
<path d="M183.3 45.1h4.7v.4h-4.7z" fill-rule="evenodd"/>
<path d="M184 52.9v.5h3.3v.6v-.6h-3.3z" fill-rule="evenodd"/>
<path d="M183.6 33.4h.2v3.6h-.2z" fill-rule="evenodd"/>
<path d="M260.1 56.3h.3v4.7h-.3z" fill-rule="evenodd"/>
</g>
<path d="M250.6 44.4h3.6v8.9h-3.6z" fill="#ffffb0"/>
<g fill="none" stroke="#800000" stroke-width=".16">
<path d="M250.5 44.3h3.7v9h-3.7z"/>
<circle cx="90.1" cy="34" r=".54"/>
<circle cx="95.5" cy="34" r=".54"/>
<circle cx="225.8" cy="58.6" r=".54"/>
<circle cx="234.3" cy="48.4" r=".54"/>
<circle cx="263.1" cy="41.2" r=".54"/>
<circle cx="230.1" cy="78.4" r=".54"/>
<circle cx="246.4" cy="69.4" r=".54"/>
<circle cx="180.8" cy="94.6" r=".54"/>
<circle cx="246.4" cy="87.4" r=".54"/>
<circle cx="180.8" cy="105.5" r=".54"/>
<circle cx="180.8" cy="116.3" r=".54"/>
<circle cx="180.8" cy="134.3" r=".54"/>
<circle cx="180.8" cy="143.3" r=".54"/>
<circle cx="180.8" cy="152.3" r=".54"/>
<circle cx="158.1" cy="166.7" r=".54"/>
<circle cx="180.8" cy="161.3" r=".54"/>
</g>
<g fill="none" stroke="#000" stroke-width=".18">
<path d="M90.1 35.2v1.8M90.1 42.4v3.6M90.1 51.4v3.6M219.9 49.6v1.8M219.9 53.2v1.8M227.1 49.6v1.8M227.1 56.8v1.8M234.3 49.6v1.8M234.3 56.8v3.6M239.7 58.6h1.8M246.9 58.6h1.8M254.1 46h3.6"/>
<path d="M254.1 47.8h3.6M254.1 49.6h3.6M254.1 51.4h3.6M254.1 58.6v1.8M268.5 42.4v1.8M268.5 49.6v1.8M90.1 60.4v3.6M90.1 69.4v3.6M90.1 78.4v3.6M205.5 69.4v1.8M205.5 76.6v3.6M210.9 74.8v2.6"/>
<path d="M228.9 69.4v1.8M228.9 74.8v1.8M234.3 65.8v1.8M245.1 78.4v1.8M248.7 60.4v1.8M248.7 64v1.8M254.1 65.8v1.8M90.1 87.4v3.7M90.1 96.5v1.8M185.6 94.7v1.8M196.4 94.7v1.8M205.5 85.6v1.8"/>
<path d="M210.9 83.1v2.5M228.9 80.2v1.8M228.9 85.6v1.8M236.1 87.4h1.8M243.3 87.4h1.8M245.1 82v1.8M90.1 103.7h1.8M97.3 103.7h1.8M185.6 101.9v1.8M185.6 107.3v1.8M185.6 114.5v1.8M196.4 101.9v1.8"/>
<path d="M156.8 166.7v1.8M156.8 173.9v3.6M156.8 182.9v1.8"/>
</g>
<g fill="none" stroke="#00f" stroke-width=".18">
<path d="M90.1 37l-.5 .6 1.1 1-1.1 1.1 1.1 1.1-1.1 1.1 .5 .5M90.1 46l-.5 .6 1.1 1-1.1 1.1 1.1 1.1-1.1 1.1 .5 .5M90.1 55l-.5 .6 1.1 1.1-1.1 1 1.1 1.1-1.1 1.1 .5 .5M218.2 52h3.3M218.2 52.7h3.3M219.9 51.4v.6M219.9 52.7v.5M227.1 51.4l.5 .6-1.1 1.1 1.1 1-1.1 1.1 1.1 1.1-.5 .5M234.3 51.4v5.4M241.5 58.6l.5 .6 1.1-1.1 1.1 1.1 1.1-1.1 1.1 1.1 .5-.6M268.5 44.2v5.4M90.1 64l-.5 .6 1.1 1.1-1.1 1 1.1 1.1-1.1 1.1 .5 .5"/>
<path d="M90.1 73l-.5 .6 1.1 1.1-1.1 1 1.1 1.1-1.1 1.1 .5 .5M205.5 71.2l-.6 .6 1.1 1.1-1.1 1 1.1 1.1-1.1 1.1 .6 .5M209.4 79.2l1.5 2.8M227.3 72.5h3.2v.5h-3.2zM227.3 73.8h3.2M228.9 71.2v1.3M228.9 73.8v1M229.4 71.6h.7M229.8 71.2v.8M234.3 60.4v5.4M247.1 62.8h3.2M247.1 63.5h3.2"/>
<path d="M248.7 62.2v.6M248.7 63.5v.5M254.1 60.4l-.5 .6 1.1 1.1-1.1 1 1.1 1.1-1.1 1.1 .5 .5M90.1 82l-.5 .6 1.1 1.1-1.1 1 1.1 1.1-1.1 1.1 .5 .5M90.1 91.1l-.5 .5 1.1 1.1-1.1 1.1 1.1 1-1.1 1.1 .5 .6M185.1 96.5h1.1v5.4h-1.1zM187.4 96.5l-3.6 3.6v1.8M195.9 96.5h1.1v5.4h-1.1zM198.2 96.5l-3.6 3.6v1.8M205.5 91.1h28.8v66.6h-28.8zM205.5 80.2l-.6 .6 1.1 1.1-1.1 1 1.1 1.1-1.1 1.1 .6 .5M227.3 83.3h3.2v.5h-3.2z"/>
<path d="M227.3 84.6h3.2M228.9 82v1.3M228.9 84.6v1M229.4 82.4h.7M229.8 82v.8M237.9 86.7h5.4v1.5h-5.4zM237.9 87.4h5.4M243.5 81.5h3.2M243.5 80.8h3.2M245.1 80.2v.6M245.1 81.5v.5M91.9 103.7l.6 .5 1-1.1 1.1 1.1 1.1-1.1 1.1 1.1 .5-.5"/>
<path d="M185.1 109.1h1.1v5.4h-1.1zM187.4 109.1l-3.6 3.6v1.8M156.8 177.5l-.5 .5 1 1.1-1 1.1 1 1.1-1 1 .5 .6M156.8 168.5l-.5 .5 1 1.1-1 1.1 1 1.1-1 1 .5 .6"/>
</g>
<g fill="#00f" stroke="#00f" stroke-width=".18">
<path d="M266.7 47.8l1.8-1.8 1.8 1.8z"/>
<path d="M232.5 64l1.8-1.8 1.8 1.8z"/>
<path d="M234.3 53.2l1.8 1.8h-3.6z"/>
<path d="M266.7 45.9h3.6v.1h-3.6z" fill-rule="evenodd"/>
<path d="M232.5 62.1h3.6v.1h-3.6z" fill-rule="evenodd"/>
<path d="M232.5 53.1h3.6v.1h-3.6z" fill-rule="evenodd"/>
</g>
<path d="M232.5 65.8v-14.4h3.6v14.4h-3.6" fill="none" stroke="#00f" stroke-width=".16" stroke-dasharray=".4 .4 .4 .4 .4 .4 .4 .4" stroke-linecap="butt"/>
<g fill="none" stroke="#800000" stroke-width=".18">
<path d="M90.1 34.5v.7M95.5 34.5v.7M201.3 52.2h1.1l-.5 1zM201.9 51.4v.8M219.3 55.8h1.1l-.5 1zM219.9 55v.8M226.4 58.6h.7M234.3 48.9v.7M263.1 41.7v.7M185.1 68.4h1.1l-.6 1zM185.6 67.6v.8M228.9 78.4h.7"/>
<path d="M245.1 69.4h.7M262.6 68.4h1.1l-.6 1zM263.1 67.6v.8M181.3 94.7h.7M245.1 87.4h.7M181.3 105.5h.7M181.3 116.3h.7M181.3 134.3h.7M181.3 143.3h.7M181.3 152.3h.7M156.8 166.7h.7M181.3 161.3h.7"/>
</g>
<g fill="none" stroke="#000080" stroke-width=".18">
<path d="M90.1 35.2h5.4M219.9 49.6h14.4M227.1 58.6h12.6M255.9 58.6h-7.2v1.8M257.7 47.8h5.4v5.4h5.4v-1.8M257.7 51.4h5.4M259.5 46v3.6h-1.8M268.5 42.4h-5.4v3.6h-5.4M205.5 69.4h39.6v9M210.9 69.4v5.4M214.5 69.4v21.7M228.9 76.6v3.6"/>
<path d="M248.7 65.8v1.8M263.1 64v3.6h-28.8M90.1 98.3v5.4M182 94.7h23.5M205.5 87.4h5.4M210.9 85.6v5.5M225.3 91.1v-1.9h3.6v1.9M236.1 87.4h-7.2v1.8M245.1 83.8v3.6M99.1 103.7h1.8M182 105.5h23.5M182 116.3h23.5"/>
<path d="M185.6 103.7v3.6M196.4 103.7v12.6M182 134.3h23.5M182 143.3h23.5M182 152.3h23.5M214.5 157.7v3.6h-32.5"/>
</g>
<g fill="#800000" stroke="#800000" stroke-width=".16">
<circle cx="234.3" cy="49.6" r=".36"/>
<circle cx="234.3" cy="58.6" r=".36"/>
<circle cx="254.1" cy="58.6" r=".36"/>
<circle cx="263.1" cy="67.6" r=".36"/>
<circle cx="254.1" cy="67.6" r=".36"/>
<circle cx="248.7" cy="67.6" r=".36"/>
<circle cx="263.1" cy="42.4" r=".36"/>
<circle cx="263.1" cy="53.2" r=".36"/>
<circle cx="201.9" cy="51.4" r=".36"/>
<circle cx="185.6" cy="94.7" r=".36"/>
<circle cx="196.4" cy="94.6" r=".36"/>
<circle cx="185.6" cy="116.3" r=".36"/>
<circle cx="196.4" cy="116.3" r=".36"/>
<circle cx="210.9" cy="87.4" r=".36"/>
<circle cx="228.9" cy="89.3" r=".36"/>
<circle cx="117.1" cy="139.7" r=".36"/>
<circle cx="117.1" cy="130.7" r=".36"/>
<circle cx="124.4" cy="139.7" r=".36"/>
<circle cx="131.6" cy="130.7" r=".36"/>
<circle cx="138.8" cy="60.4" r=".36"/>
<circle cx="131.6" cy="98.3" r=".36"/>
<circle cx="142.4" cy="92.9" r=".36"/>
<circle cx="185.6" cy="58.6" r=".36"/>
<circle cx="185.6" cy="67.6" r=".36"/>
<circle cx="196.4" cy="42.4" r=".36"/>
<circle cx="201.8" cy="42.4" r=".36"/>
<circle cx="227.1" cy="49.6" r=".36"/>
<circle cx="227.1" cy="58.6" r=".36"/>
<circle cx="248.7" cy="58.6" r=".36"/>
<circle cx="185.6" cy="105.5" r=".36"/>
<circle cx="228.9" cy="87.4" r=".36"/>
<circle cx="228.9" cy="78.4" r=".36"/>
<circle cx="263.1" cy="51.4" r=".36"/>
<circle cx="259.5" cy="46" r=".36"/>
<circle cx="100.9" cy="103.7" r=".36"/>
<circle cx="99.1" cy="103.7" r=".36"/>
<circle cx="90.1" cy="35.2" r=".36"/>
<circle cx="156.8" cy="148.7" r=".36"/>
<circle cx="156.8" cy="139.7" r=".36"/>
<circle cx="156.8" cy="166.7" r=".36"/>
<circle cx="245.1" cy="69.4" r=".36"/>
<circle cx="228.9" cy="69.4" r=".36"/>
<circle cx="210.9" cy="69.4" r=".36"/>
<circle cx="245.1" cy="87.4" r=".36"/>
<circle cx="214.5" cy="69.4" r=".36"/>
</g>
<g fill="none" stroke="#000" stroke-width=".16">
<circle cx="210.9" cy="77.9" r=".54"/>
<circle cx="210.9" cy="82.6" r=".54"/>
</g>
<text font-size="3.2" fill="#000080" x="225.3" y="182.5">L7C47P5-DB2</text>
<text font-size="2.9" fill="#000080" x="210.9" y="130.2">7MBR50UB120</text>
<text font-size="2" fill="#000080" x="232.5" y="187.8">http://liheming.jimdo.com</text>
<g font-size="1.8" fill="#000080">
<text x="209" y="94.4">P1</text>
<text x="214.5" y="94.4">P</text>
<text x="225.3" y="94.4">N</text>
<text x="228.9" y="94.4">N1</text>
<text x="207.3" y="96.2">R</text>
<text x="207.3" y="105.2">S</text>
<text x="207.3" y="116">T</text>
<text x="207.3" y="134">U</text>
<text x="207.3" y="143">V</text>
<text x="207.3" y="152">W</text>
<text x="214.5" y="155.6">B</text>
<text x="225.3" y="155.6">RT1 RT2</text>
<text x="268.6" y="188.1">V1.0</text>
<text x="268.6" y="191.6">2/2</text>
</g>
<g font-size="1.6">
<text x="34.8" y="29.4">1</text>
<text x="79.8" y="29.4">2</text>
<text x="124.9" y="29.4">3</text>
<text x="169.9" y="29.4">4</text>
<text x="215" y="29.4">5</text>
<text x="260.1" y="29.4">6</text>
<text x="252.3" y="46.5">1</text>
<text x="13.9" y="49.2">D</text>
<text x="252.3" y="48.3">2</text>
<text x="252.3" y="50.1">3</text>
<text x="252.3" y="51.9">4</text>
<text x="280.6" y="49.2">D</text>
<text x="13.9" y="91.9">C</text>
<text x="280.6" y="91.9">C</text>
<text x="13.9" y="134.5">B</text>
<text x="280.6" y="134.5">B</text>
<text x="13.9" y="177.2">A</text>
<text x="280.6" y="177.2">A</text>
<text x="217.2" y="180.6">Title</text>
<text x="217.2" y="186">Size</text>
<text x="217.2" y="191.4">Date:</text>
<text x="218.1" y="188.7">B</text>
<text x="225.3" y="191.4">6-Jan-2012</text>
<text x="226.1" y="186">Number</text>
<text x="253.2" y="191.4">Sheet</text>
<text x="258.4" y="191.4">of</text>
<text x="262.2" y="186">Revision</text>
<text x="34.8" y="196.9">1</text>
<text x="79.8" y="196.9">2</text>
<text x="124.9" y="196.9">3</text>
<text x="169.9" y="196.9">4</text>
<text x="215" y="196.9">5</text>
<text x="217.2" y="193.2">File:</text>
<text x="225.3" y="193.2">D:\变频器\tu20111110\日本变频器图纸.</text>
<text x="252.5" y="193.2">ddb</text>
<text x="253.2" y="193.2">Drawn By:</text>
<text x="260.1" y="196.9">6</text>
</g>
<g font-size="1.6" fill="#800000">
<text x="30.6" y="33.9">VCC</text>
<text x="61.6" y="34.8">VU+</text>
<text x="89.7" y="32.9">P</text>
<text x="94.7" y="32.9">B1</text>
<text x="74.3" y="39.3">G1</text>
<text x="261.4" y="40.1">+24V</text>
<text x="22.5" y="42.9">G1'</text>
<text x="61.8" y="45.6">VU-</text>
<text x="174.5" y="42.9">+24V</text>
<text x="213" y="42.9">RT</text>
<text x="232.5" y="47.4">+24V</text>
<text x="30.6" y="51.9">VCC</text>
<text x="61.6" y="52.8">VV+</text>
<text x="74.3" y="48.3">E1</text>
<text x="137.3" y="49.2">+5V</text>
<text x="74.3" y="57.3">G3</text>
<text x="221.8" y="59.1">FAN</text>
<text x="22.5" y="60.9">G3'</text>
<text x="61.8" y="63.6">VV-</text>
<text x="144.5" y="60.9">FU</text>
<text x="30.6" y="69.9">VCC</text>
<text x="61.3" y="70.8">VW+</text>
<text x="74.3" y="66.3">E3</text>
<text x="116.4" y="70.8">V-</text>
<text x="247.3" y="69.9">P</text>
<text x="74.3" y="75.3">G5</text>
<text x="22.5" y="78.9">G5'</text>
<text x="61.6" y="81.6">VW-</text>
<text x="141" y="81.6">+5V</text>
<text x="231.1" y="78.9">AK</text>
<text x="30.6" y="87.9">VCC</text>
<text x="62.1" y="88.8">V+</text>
<text x="74.3" y="84.3">E5</text>
<text x="129.8" y="87">+15V</text>
<text x="247.3" y="87.9">N</text>
<text x="74.3" y="93.3">G2</text>
<text x="96.8" y="95.1">V+</text>
<text x="151.7" y="93.3">RR</text>
<text x="178.8" y="95.1">R</text>
<text x="22.5" y="96.9">G2'</text>
<text x="62.4" y="99.6">V-</text>
<text x="98.2" y="101.4">B2</text>
<text x="30.6" y="105.9">VCC</text>
<text x="62.1" y="106.8">V+</text>
<text x="74.3" y="102.3">E2</text>
<text x="179" y="105.9">S</text>
<text x="74.3" y="111.4">G4</text>
<text x="22.5" y="114.9">G4'</text>
<text x="62.4" y="117.6">V-</text>
<text x="178.8" y="116.7">T</text>
<text x="30.6" y="123.9">VCC</text>
<text x="62.1" y="124.8">V+</text>
<text x="74.3" y="120.3">E4</text>
<text x="74.3" y="129.3">G6</text>
<text x="106.7" y="131.2">+5V</text>
<text x="141" y="131.2">VCC</text>
<text x="22.5" y="132.9">G6'</text>
<text x="62.4" y="135.7">V-</text>
<text x="156.5" y="137.4">P</text>
<text x="178.8" y="134.7">U</text>
<text x="74.3" y="138.4">E6</text>
<text x="74.3" y="141.9">V+</text>
<text x="178.8" y="143.7">V</text>
<text x="18" y="152.8">VCC</text>
<text x="178.4" y="152.8">W</text>
<text x="19.1" y="161.7">GB</text>
<text x="83.2" y="156.3">G7</text>
<text x="178.1" y="161.7">B2</text>
<text x="74.3" y="167.1">V-</text>
<text x="158.9" y="167.1">AK</text>
</g>
<g font-size="1.6" fill="#000080">
<text x="54.1" y="34.1">PC2</text>
<text x="109.7" y="31.2">C15</text>
<text x="181.9" y="32.9">D28</text>
<text x="28.9" y="41.4">R64</text>
<text x="36.6" y="36.6">R63</text>
<text x="36.6" y="38.4">820R</text>
<text x="43.3" y="38.2">C38</text>
<text x="43.3" y="40">CAP</text>
<text x="50.5" y="36.6">1</text>
<text x="50.5" y="38.4">2</text>
<text x="50.5" y="40.1">3</text>
<text x="61.3" y="40.1">6</text>
<text x="61.3" y="38.4">7</text>
<text x="61.3" y="36.6">8</text>
<text x="64.9" y="37.9">R27</text>
<text x="64.9" y="40.7">51R</text>
<text x="90.7" y="38.4">R86</text>
<text x="90.7" y="40.1">100K</text>
<text x="109.7" y="36.6">CAP</text>
<text x="109.9" y="37.9">R24</text>
<text x="109.9" y="40.7">22K</text>
<text x="181.9" y="38.4">DIODE</text>
<text x="203.6" y="41.4">R114</text>
<text x="28.9" y="44.3">240R</text>
<text x="50.5" y="42">4</text>
<text x="54.1" y="46.7">A3120V</text>
<text x="61.3" y="42">5</text>
<text x="72.6" y="42">R21</text>
<text x="72.6" y="43.8">5.1K</text>
<text x="90.7" y="47.4">R88</text>
<text x="105.1" y="47.4">R7</text>
<text x="119" y="42">Q5</text>
<text x="119" y="43.8">PNP</text>
<text x="191" y="47.4">Q10</text>
<text x="197" y="45.6">R107</text>
<text x="197" y="47.4">20K</text>
<text x="203.6" y="44.3">1K</text>
<text x="203.6" y="47.2">C64</text>
<text x="250.5" y="43.8">CN26</text>
<text x="270.3" y="45.4">D31</text>
<text x="270.3" y="47.2">DIODE</text>
<text x="54.1" y="52.1">PC3</text>
<text x="90.7" y="49.2">100K</text>
<text x="105.1" y="49.2">270K</text>
<text x="117.7" y="52.8">R50</text>
<text x="187.3" y="52.6">ZD7</text>
<text x="191" y="49.2">PNP</text>
<text x="203.6" y="49">CAP</text>
<text x="221.7" y="52.6">C71</text>
<text x="227.6" y="52.8">R123</text>
<text x="236.1" y="52.6">D32</text>
<text x="28.9" y="59.5">R66</text>
<text x="36.6" y="54.6">R65</text>
<text x="36.6" y="56.4">820R</text>
<text x="43.3" y="56.2">C39</text>
<text x="43.3" y="58">CAP</text>
<text x="50.5" y="54.6">1</text>
<text x="50.5" y="56.4">2</text>
<text x="50.5" y="58.2">3</text>
<text x="50.5" y="60">4</text>
<text x="61.3" y="60">5</text>
<text x="61.3" y="58.2">6</text>
<text x="61.3" y="56.4">7</text>
<text x="61.3" y="54.6">8</text>
<text x="64.9" y="55.9">R29</text>
<text x="64.9" y="58.8">51R</text>
<text x="72.6" y="60">R22</text>
<text x="90.7" y="56.4">R89</text>
<text x="90.7" y="58.2">100K</text>
<text x="105.1" y="56.4">R8</text>
<text x="105.1" y="58.2">270K</text>
<text x="117.7" y="54.6">680R</text>
<text x="129.6" y="59.1">PC9</text>
<text x="139.3" y="54.6">R77</text>
<text x="139.3" y="56.4">10K</text>
<text x="187.3" y="54.4">ZENER2</text>
<text x="221.7" y="54.4">CAP</text>
<text x="227.6" y="54.6">3K</text>
<text x="236.1" y="54.4">C3</text>
<text x="241.5" y="57.7">R124</text>
<text x="250.5" y="54.6">FAN</text>
<text x="264.9" y="56.4">Q11</text>
<text x="264.9" y="58.2">K2415</text>
<text x="28.9" y="62.3">240R</text>
<text x="54.1" y="64.7">A3120V</text>
<text x="72.6" y="61.8">5.1K</text>
<text x="90.7" y="65.4">R93</text>
<text x="105.1" y="65.4">R9</text>
<text x="117.7" y="61.8">R55</text>
<text x="117.7" y="63.6">2.2K</text>
<text x="122.6" y="65.2">CAP</text>
<text x="124.4" y="63.4">C33</text>
<text x="144.2" y="63.4">C45</text>
<text x="144.2" y="65.2">CAP</text>
<text x="173.1" y="63.4">C61</text>
<text x="173.1" y="65.2">CAP</text>
<text x="180.3" y="61.7">RT1</text>
<text x="186.2" y="61.8">R102</text>
<text x="186.2" y="63.6">58K</text>
<text x="241.5" y="60.6">1K</text>
<text x="250.5" y="63.4">C73</text>
<text x="250.5" y="65.2">CAP</text>
<text x="254.7" y="61.8">R125</text>
<text x="254.7" y="63.6">4.7K</text>
<text x="54.1" y="70.1">PC4</text>
<text x="90.7" y="67.2">100K</text>
<text x="105.1" y="67.2">270K</text>
<text x="129.6" y="66.3">P621</text>
<text x="28.9" y="77.5">R68</text>
<text x="36.6" y="72.6">R67</text>
<text x="36.6" y="74.4">820R</text>
<text x="43.3" y="74.2">C40</text>
<text x="43.3" y="76">CAP</text>
<text x="50.5" y="72.6">1</text>
<text x="50.5" y="74.4">2</text>
<text x="50.5" y="76.2">3</text>
<text x="50.5" y="78">4</text>
<text x="61.3" y="78">5</text>
<text x="61.3" y="76.2">6</text>
<text x="61.3" y="74.4">7</text>
<text x="61.3" y="72.6">8</text>
<text x="64.9" y="73.8">R31</text>
<text x="64.9" y="76.7">51R</text>
<text x="72.6" y="78">R23</text>
<text x="90.7" y="74.4">R97</text>
<text x="90.7" y="76.2">100K</text>
<text x="105.1" y="74.4">R10</text>
<text x="105.1" y="76.2">270K</text>
<text x="198.8" y="76.2">4R/10W</text>
<text x="200.6" y="74.4">R112</text>
<text x="228.9" y="76">1800u/400V</text>
<text x="230.7" y="72.4">C1</text>
<text x="28.9" y="80.4">240R</text>
<text x="54.1" y="82.6">A3120V</text>
<text x="72.6" y="79.8">5.1K</text>
<text x="90.7" y="83.4">R101</text>
<text x="200.6" y="83.4">R118</text>
<text x="210.9" y="80.5">K1</text>
<text x="246.9" y="81.5">C3</text>
<text x="246.9" y="83.2">1u</text>
<text x="54.1" y="88.1">PC5</text>
<text x="90.7" y="85.2">100K</text>
<text x="142.9" y="87">R78</text>
<text x="142.9" y="88.8">1K</text>
<text x="198.8" y="85.2">4R/10W</text>
<text x="228.9" y="86.8">1800u/400V</text>
<text x="230.7" y="85">C2</text>
<text x="239.5" y="86.1">F1</text>
<text x="239.5" y="89.7">30A</text>
<text x="28.9" y="95.4">R70</text>
<text x="36.6" y="90.6">R69</text>
<text x="36.6" y="92.4">820R</text>
<text x="43.3" y="92.2">C41</text>
<text x="43.3" y="94">CAP</text>
<text x="50.5" y="90.6">1</text>
<text x="50.5" y="92.4">2</text>
<text x="50.5" y="94.2">3</text>
<text x="61.3" y="94.2">6</text>
<text x="61.3" y="92.4">7</text>
<text x="61.3" y="90.6">8</text>
<text x="64.9" y="91.9">R40</text>
<text x="64.9" y="94.8">51R</text>
<text x="90.7" y="92.4">R106</text>
<text x="90.7" y="94.2">100K</text>
<text x="102.7" y="93.7">R51</text>
<text x="132.1" y="92.4">R79</text>
<text x="132.1" y="94.2">8.6K</text>
<text x="151.4" y="95.9">C46</text>
<text x="28.9" y="98.3">240R</text>
<text x="50.5" y="96">4</text>
<text x="54.1" y="100.7">A3120V</text>
<text x="61.3" y="96">5</text>
<text x="72.6" y="96">R42</text>
<text x="72.6" y="97.8">5.1K</text>
<text x="102.7" y="96.5">1K</text>
<text x="104.4" y="101.4">D12</text>
<text x="111.8" y="101.2">D18</text>
<text x="117.2" y="99.4">C35</text>
<text x="117.2" y="101.2">CAP</text>
<text x="122.3" y="96.9">PC10</text>
<text x="144.2" y="96">Q8</text>
<text x="144.2" y="97.8">L33</text>
<text x="151.4" y="97.6">CAP</text>
<text x="187.5" y="97.6">XX1</text>
<text x="187.5" y="99.4">20V911K</text>
<text x="198.3" y="97.6">XX3</text>
<text x="198.3" y="99.4">20V911K</text>
<text x="54.1" y="106.1">PC6</text>
<text x="91.9" y="102.7">R111</text>
<text x="91.9" y="105.6">100K</text>
<text x="104.4" y="106.8">DIODE</text>
<text x="109.9" y="103.1">DIODE</text>
<text x="122.3" y="104.2">P621</text>
<text x="137" y="104.8">C47</text>
<text x="137" y="106.6">CAP</text>
<text x="28.9" y="113.5">R72</text>
<text x="36.6" y="108.6">R71</text>
<text x="36.6" y="110.4">820R</text>
<text x="43.3" y="110.3">C42</text>
<text x="43.3" y="112">CAP</text>
<text x="50.5" y="108.6">1</text>
<text x="50.5" y="110.4">2</text>
<text x="50.5" y="112.2">3</text>
<text x="50.5" y="114">4</text>
<text x="61.3" y="114">5</text>
<text x="61.3" y="112.2">6</text>
<text x="61.3" y="110.4">7</text>
<text x="61.3" y="108.6">8</text>
<text x="64.9" y="109.9">R43</text>
<text x="64.9" y="112.8">51R</text>
<text x="72.6" y="114">R45</text>
<text x="102.7" y="110.3">D9</text>
<text x="102.7" y="112">DIODE</text>
<text x="187.5" y="110.3">XX2</text>
<text x="187.5" y="112">20V911K</text>
<text x="28.9" y="116.3">240R</text>
<text x="54.1" y="118.7">A3120V</text>
<text x="72.6" y="115.8">5.1K</text>
<text x="54.1" y="124.1">PC7</text>
<text x="28.9" y="131.5">R74</text>
<text x="36.6" y="126.6">R73</text>
<text x="36.6" y="128.5">820R</text>
<text x="43.3" y="128.3">C43</text>
<text x="43.3" y="130.1">CAP</text>
<text x="50.5" y="126.6">1</text>
<text x="50.5" y="128.5">2</text>
<text x="50.5" y="130.2">3</text>
<text x="61.3" y="130.2">6</text>
<text x="61.3" y="128.5">7</text>
<text x="61.3" y="126.6">8</text>
<text x="64.9" y="127.9">R46</text>
<text x="64.9" y="130.7">51R</text>
<text x="124.4" y="126.6">Q9</text>
<text x="124.4" y="128.5">PNP</text>
<text x="28.9" y="134.4">240R</text>
<text x="50.5" y="132">4</text>
<text x="54.1" y="136.7">A3120V</text>
<text x="61.3" y="132">5</text>
<text x="72.6" y="132">R48</text>
<text x="72.6" y="133.8">5.1K</text>
<text x="113.5" y="135.5">C50</text>
<text x="113.5" y="137.3">CAP</text>
<text x="117.7" y="133.8">R82</text>
<text x="117.7" y="135.7">300R</text>
<text x="132.1" y="133.8">R81</text>
<text x="132.1" y="135.7">5.1K</text>
<text x="140.5" y="135.5">C48</text>
<text x="140.5" y="137.3">CAP</text>
<text x="124.9" y="142.8">R84</text>
<text x="167.5" y="142.7">ZD8</text>
<text x="49.2" y="144.6">R55</text>
<text x="49.2" y="146.4">22K</text>
<text x="54.6" y="144.6">R39</text>
<text x="54.6" y="146.4">4.7K</text>
<text x="60" y="144.6">R49</text>
<text x="60" y="146.4">4.7K</text>
<text x="73.9" y="148.3">Q4</text>
<text x="124.9" y="144.6">20R</text>
<text x="149.3" y="148">CHARGE</text>
<text x="151" y="146.2">D1</text>
<text x="167.5" y="144.5">6.2V</text>
<text x="25.2" y="151.3">R75</text>
<text x="25.2" y="154.2">510R</text>
<text x="39.5" y="154.5">PC8</text>
<text x="61.3" y="153.6">Q7</text>
<text x="61.3" y="155.5">NPN</text>
<text x="73.9" y="154.9">R26</text>
<text x="73.9" y="150">NPN</text>
<text x="126" y="151.7">ZD6</text>
<text x="126" y="153.4">3.6V</text>
<text x="157.3" y="151.8">R130</text>
<text x="157.3" y="153.6">27K</text>
<text x="24" y="157.2">R76</text>
<text x="24" y="159">5.1K</text>
<text x="34.2" y="157.1">C44</text>
<text x="34.2" y="158.8">CAP</text>
<text x="39.5" y="161.7">P621</text>
<text x="73.9" y="157.7">390R</text>
<text x="73.9" y="160.9">Q6</text>
<text x="81.6" y="159">R25</text>
<text x="81.6" y="160.9">7.5K</text>
<text x="157.3" y="160.9">R131</text>
<text x="73.9" y="162.7">PNP</text>
<text x="157.3" y="162.7">27K</text>
<text x="157.3" y="169.9">R120</text>
<text x="157.3" y="171.6">27K</text>
<text x="157.3" y="178.8">R119</text>
<text x="157.3" y="180.6">27K</text>
<text x="268.6" y="193.2">李和明</text>
</g>
</svg>
